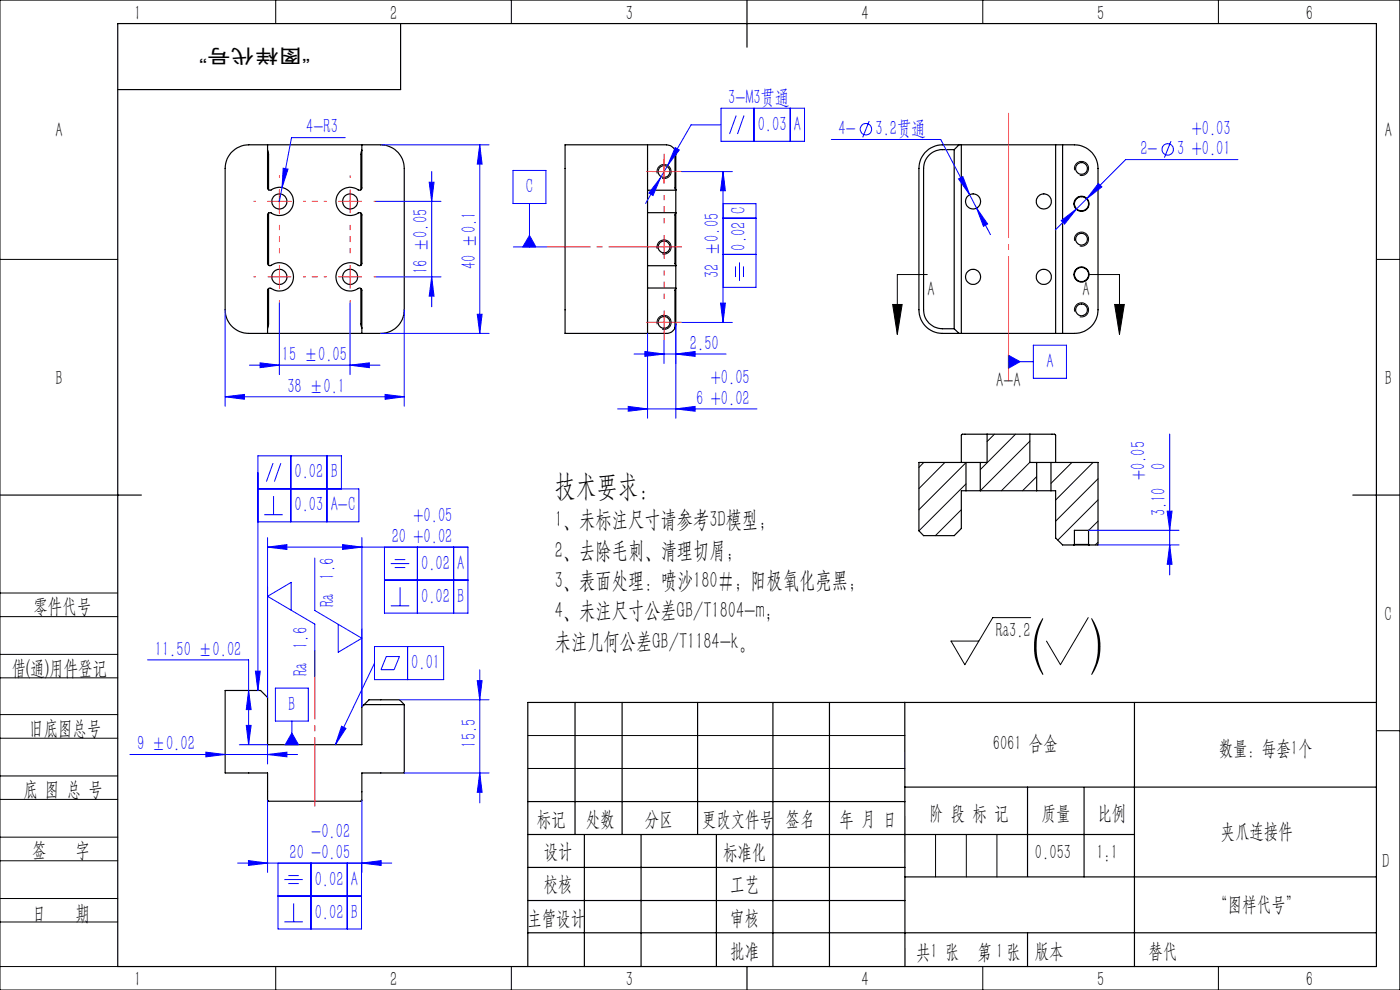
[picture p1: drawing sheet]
<svg xmlns="http://www.w3.org/2000/svg" width="297mm" height="210mm" viewBox="0 0 297 210" stroke-linecap="round" stroke-linejoin="round" font-family="sans-serif">
<g fill="none" stroke="#000" stroke-width=".25">
<path d="M25 5h267v200h-267zM85 5v14h-60M158.5 0v10M49 32.4a5.3 5.3 0 0 1 3.8-1.7h28a5 5 0 0 1 5 5v30a5 5 0 0 1-5 5h-28a5 5 0 0 1-5-5v-30l.4-2zM56.8 31.8l.2 .9v7.5M56.8 30.7v1.1M56.8 31.8v8.2l.2 .2M76.8 31.8l-.2 .9v7.5M76.8 31.8v8.2l-.2 .2M76.8 30.7v1.1M137.4 30.7v40M143.2 31.8a2.07 2.07 0 0 0-1.8-1.1h-21.5v40h21.5a1.9 1.9 0 0 0 1.8-1.1"/>
<path d="M143.2 31.8v8.2l.2 .2M143.2 31.8l.2 .6v7.8M196.2 32.4a5.3 5.3 0 0 1 3.7-1.7h28a5 5 0 0 1 5 5v30a5 5 0 0 1-5 5h-28a5 5 0 0 1-5-5v-30l.5-2zM202.4 31.7h-2.5a4 4 0 0 0-4 4v30a4 4 0 0 0 4 4h2.5M202.4 31.7v38M203.4 30.7l-1 1M203.9 30.7v40M223.9 30.7v40M225.4 30.7v40M57 56.3l.3 .1a3.1 3.1 0 0 1 4.5 .7 3.1 3.1 0 0 1-1.3 4.4 3.9 3.9 0 0 1-3.3-.4l-.2 .1M57 40.2l.3 .1a3 3 0 0 1 4.2 .4 3 3 0 0 1 0 4.1 3 3 0 0 1-4.2 .3l-.3 .1M57 45.2l-.2 .3v10.4l.2 .4"/>
<path d="M57 45.2v11.1M76.6 40.2l-.3 .1a3.1 3.1 0 0 0-3.9 .1 3.1 3.1 0 0 0-.8 3.8 3.2 3.2 0 0 0 4.7 .9l.3 .1M76.6 56.3l-.3 .1a3.2 3.2 0 0 0-4.8 1.2 3.1 3.1 0 0 0 1 3.6 3.1 3.1 0 0 0 3.8-.1l.3 .1M76.6 45.2l.2 .3v10.4l-.2 .4M76.6 45.2v11.1M137.4 45.1h6M137.4 40.3h6M137.4 56.4h6M143.4 45.2l-.2 .2v10.6l.2 .3M143.4 45.1v.1M143.4 40.2v.1M143.4 56.3v.1"/>
<path d="M143.4 40.3v4.8M143.4 56.4v4.7M143.4 45.2v11.1M56.8 69.6v1.1M57 61.2v7.5l-.2 .9M57 61.2l-.2 .3v8.1M76.6 61.2v7.5l.2 .9M76.6 61.2l.2 .3v8.1M76.8 69.6v1.1M137.4 61.1h6M143.4 61.2l-.2 .2v8.2M143.4 61.1v.1"/>
<path d="M143.4 61.2v7.8l-.2 .6M202.4 69.7l1 1M204.9 98.1h3.1M204.9 98.1h-10v14.5l1 1h6.5l1.5-1.5v-8h1M204.9 98.1v6M208 98.1v6M209.4 92.1h-2.7a5.6 5.6 0 0 0-2.7 .1l-.1 5.9M209.4 92.1v6h-1.4M209.4 92.1h9.1M218.5 92.1h5.2l.2 .2v5.8M218.5 92.1v6h1.4M219.9 98.1h3.1"/>
<path d="M219.9 98.1v6M223 98.1h9.9v17.5h-1.9M223 98.1v6M0 105h30M204.9 104.1h3.1M208 104.1h11.9M219.9 104.1h3.1M223 104.1h.9v10l1.5 1.5h2.4M227.8 115.6h3.2M227.9 115.5h3M227.9 115.5v-3h3v3M227.9 115.5l-.1 .1"/>
<path d="M230.9 115.5l.1 .1M287 105h10M47.8 146.5h7.5l1.5 1.4v10.1h20v-8l1.5-1.6h6.5l1 1.1v14.5h-9v4.8a1.18 1.18 0 0 1-.2 1.2h-19.6a2.72 2.72 0 0 1-.2-2.1v-3.9h-9zM77.3 149.5h8.5M122 149v28M132 149v28M148 149v28M164 149v56M176 149v56M191.9 149l.1 56M240.7 149v56M292 149h-180v56"/>
<path d="M112 177h128.7M112 170h80M124 177v28M136 177v28M152 177v28M191.9 167h100.1M218 167v18.9M230 167v19M112 197.9h180M112 184h80M112 191h80M192 186h100"/>
<path d="M218 197.9v7.1M158.5 205v5"/>
<circle cx="140.9" cy="36.4" r="1.25"/>
<circle cx="229.4" cy="35.7" r="1.25"/>
<circle cx="59.3" cy="42.7" r="1.59"/>
<circle cx="59.3" cy="58.7" r="1.59"/>
<circle cx="74.3" cy="58.7" r="1.6"/>
<circle cx="74.3" cy="42.7" r="1.6"/>
<circle cx="140.9" cy="52.4" r="1.25"/>
<circle cx="206.4" cy="58.7" r="1.6"/>
<circle cx="206.4" cy="42.7" r="1.6"/>
<circle cx="221.4" cy="42.7" r="1.59"/>
<circle cx="221.4" cy="58.7" r="1.59"/>
<circle cx="229.4" cy="58.2" r="1.59"/>
<circle cx="229.4" cy="43.2" r="1.6"/>
<circle cx="229.4" cy="50.7" r="1.25"/>
<circle cx="229.4" cy="43.2" r="1.5"/>
<circle cx="229.4" cy="58.2" r="1.5"/>
<circle cx="140.9" cy="68.4" r="1.25"/>
<circle cx="229.4" cy="65.7" r="1.25"/>
</g>
<g fill="none" stroke="#000" stroke-width=".21">
<path d="M0 0h297v210h-297zM58.5 0v5M108.5 0v5M208.5 0v5M258.5 0v5M139.4 36.8a1.51 1.51 0 0 1 1.3-1.9 1.51 1.51 0 0 1 1.7 1.6 1.51 1.51 0 0 1-1.9 1.3M228 36.1a1.5 1.5 0 0 1 1.3-1.9 1.5 1.5 0 0 1 1.6 1.7 1.5 1.5 0 0 1-1.8 1.3M0 55h25M139.4 52.8a1.5 1.5 0 0 1 1.3-1.9 1.5 1.5 0 0 1 1.7 1.6 1.5 1.5 0 0 1-1.9 1.3M196.7 58.2h-6.3v12.7M228 51.1a1.5 1.5 0 0 1 1.3-1.9 1.5 1.5 0 0 1 1.6 1.7 1.5 1.5 0 0 1-1.8 1.3M231.1 58.2h6.4v12.7"/>
<path d="M292 55h5M139.4 68.8a1.51 1.51 0 0 1 1.3-1.9 1.51 1.51 0 0 1 1.7 1.6 1.51 1.51 0 0 1-1.9 1.3M189.4 64.6h2l-1 6.3zM228 66.1a1.5 1.5 0 0 1 1.4-1.8 1.5 1.5 0 0 1 1.5 1.6 1.5 1.5 0 0 1-1.8 1.3M236.5 64.6h2l-1 6.3zM196 98.1l-1.1 1.1M200.4 98.1l-5.5 5.5M204.9 98.1l-10 10M211 92.1l-1.6 1.6M215.4 92.1l-7.4 7.5M218.5 93.6l-10.5 10.5M218.5 98.1l-6.1 6"/>
<path d="M227.4 98.1l-4.4 4.4M231.9 98.1l-8 8M203.9 108.1l-5.5 5.5M204.9 102.6l-10 10M219.9 101.1l-3 3M232.9 101.6l-9 9M232.9 106l-8.5 8.6M232.9 110.6l-2 1.9M232.9 115l-.6 .6M0 138.8h25M0 125.8h25M0 130.8h25"/>
<path d="M218.7 131h-8.1l-5.9 10-2.9-5h5.8M230.9 131l-5.9 10-3-5M0 143.8h25M0 156.6h25M0 151.6h25M112 156h80M292 155h5M0 169.6h25M0 164.6h25M0 177.6h25M112 163h80M198.5 177v9"/>
<path d="M205 177v9M211.5 177v9M0 182.6h25M0 190.6h25M0 195.6h25M0 205h25M58.5 205v5M108.5 205v5M208.5 205v5M258.5 205v5"/>
</g>
<g fill="none" stroke="#00f" stroke-width=".21">
<path d="M60.1 35.7l1 .2-1.3 3.9zM73.2 29.2h-11.4l-2.5 13.5M80.8 30.7h23M91.1 38.7h1l-.5 4zM91.6 36.4v28.7M101.8 30.7l.5 4.1h-1.1zM101.8 30.7v40M108.8 36.2h7v7h-7zM140.1 37.7l-1.6 3.8-.8-.6zM143.2 31.3l.9 .5-2.5 3.3zM144.6 36.4h10.8M153 26.5h-6.4l-9.7 16.7"/>
<path d="M153 23h17.7v7h-17.7zM153.4 36.4v32M153.4 36.4l.5 4.1h-1zM156.2 24.5l-1.4 3.9M157.8 24.5l-1.3 3.9M159.9 23v7M167.6 23v7M176.4 29.6h23.2l6.1 11.7M184.4 25.7l-1.4 3.4M203.3 38l1-.5 1.4 3.8zM233 38.9l.8 .7-3.3 2.6zM248.4 29.9l-1.4 3.5"/>
<path d="M262.6 33.9h-23.8l-10.4 10.4M79.8 42.7h13.8M79.8 58.7h13.8M91.6 58.7l.5 4.1h-1zM108.9 52.4h7.1M112.3 49.9l1.4 2.5h-2.8zM112.3 43.2v9.2M153.4 43.2h7v17.8h-7M153.4 54h7M153.4 46.3h7M156 56.5v2.3M156.9 55.7v3.9"/>
<path d="M157.7 56.5v2.3M205.7 41.3l1.5 2.9M207.2 44.2l2.3 3.3-.9 .5zM207.2 44.2l2.9 5.6M225.1 46.8l3.3-2.5-2.6 3.2zM228.4 44.3l-4.5 4.5M47.8 65.7v20.5M52.9 77.5h27.7M55.2 77l4.1 .5-4.1 .5zM59.3 64.2v15.3M74.3 77.5l4.1-.5v1zM74.3 64.2v15.3"/>
<path d="M80.8 70.7h23M85.8 65.7v20.5M101.2 66.7h1.1l-.5 4zM134.5 75.1h19.5M136.8 74.6l4.1 .5-4.1 .5zM137.4 70.7v18M140.9 72.1v5M143.4 75.1l4.1-.5v1zM143.4 68.7v20M144.6 68.4h10.8M152.9 64.3h1l-.5 4.1zM213.9 75.3l2.5 1.4-2.5 1.4z"/>
<path d="M213.9 76.7h5.3M219.2 73.2h7v7h-7zM47.8 84.2l4.1-.5v1zM47.8 84.2h38M57.9 98.2l-1.4 4M59.6 98.2l-1.4 4M61.7 96.7v14M69.4 96.7v14M81.7 83.7l4.1 .5-4.1 .5zM131 86.7h29.6M133.3 86.2l4.1 .5-4.1 .5zM143.4 86.7l4.1-.5v1z"/>
<path d="M248.1 92.1v29.8M54.7 103.7h21.4v7h-21.4M56.1 109.2h3.9M56.8 116.1l4.1-.6v1zM56.8 116.1h42.5v14h-17.7v-14M56.8 114v33.9M58 105.2v4M66.8 118.4v11.1l10 5.9-5 3v-5.9M72.4 103.7v-7h-17.7v49.8M72.7 115.5l4.1 .6-4.1 .4zM76.8 114v36M82.9 119.5h3.9"/>
<path d="M83.7 118.7h2.3M88.5 116.1v14M96.2 116.1v14M230.9 112.5h19.2M232.9 115.6h17.2M247.6 108.4h1l-.5 4.1zM248.1 115.6l.5 4.1h-1zM31.3 140h21.4v18M61.8 129.5v-6l-5 3 10 5.9v11.1M79.4 137.2h14.7v7h-14.7zM81.6 123h17.7M82 139.3h2.7l-1.1 2.8h-2.8z"/>
<path d="M82.9 128.5h3.9M83.7 120.4h2.3M84.9 124.6v3.9M86.5 137.2v7M43.7 159.6l4.1 .4-4.1 .5zM50.8 158h6v4.1M52.2 153.9h1.1l-.6 4.1zM52.7 146.5l.6 4h-1.1zM54.2 142.4h1l-.5 4.1zM58.4 146h7v7h-7zM61.9 153v5M61.9 155.5l1.4 2.5h-2.8z"/>
<path d="M72.5 154l.9 .5-2.2 3.5zM79.4 140.7l-8.2 17.3M84.8 148.4h19M101.2 144.4h1.1l-.5 4zM101.8 142.1v28.2M27.6 160h35.5M56.8 160l4.1-.4v.9zM56.8 169.7v15.4M76.8 169.7v15.4M85.8 164h18M101.8 164l.5 4.1h-1.1zM50.4 183.1h32.7"/>
<path d="M52.7 182.6l4.1 .5-4.1 .5zM59 183.1v14h17.7v-14M59 190.1h17.7M60.3 186.6h3.9M60.3 195.5h3.9M61.2 185.7h2.2M61.2 187.4h2.2M62.3 191.6v3.9M66 183.1v14M73.7 183.1v14M76.8 183.1l4.1-.5v1z"/>
<circle cx="183.7" cy="27.4" r="1.22"/>
<circle cx="247.7" cy="31.7" r="1.2"/>
</g>
<g fill="none" stroke="#f00" stroke-width=".21" stroke-dasharray="30.5 1.3 1.3 1.3" stroke-linecap="butt">
<path d="M59.3 37.7v-.5M74.3 37.7v-.5M138.4 36.4h-1.3M140.9 33.9v-1.3M143.4 36.4h1.2M54.3 42.7h-.5M54.3 58.7h-.5M59.3 58.7v-2.5M59.3 58.7h-2.5M59.3 58.7v2.5M59.3 58.7h2.5M74.3 58.7v-2.5"/>
<path d="M74.3 58.7h-2.5M74.3 58.7v2.5M74.3 58.7h2.5M74.3 42.7v-2.5M74.3 42.7h-2.5M74.3 42.7v2.5M74.3 42.7h2.5M79.3 58.7h.5M79.3 42.7h.5M140.9 52.4v-2.5M140.9 52.4h-2.5M140.9 52.4v2.5"/>
<path d="M140.9 52.4h2.5M143.4 52.4h1.2M59.3 63.7v.5M74.3 63.7v.5M138.4 68.4h-1.3M140.9 68.4v-2.5M140.9 68.4h-2.5M140.9 68.4v2.5M140.9 68.4h2.5M140.9 70.9v1.2M143.4 68.4h1.2"/>
</g>
<path d="M59.3 53.7v-6M74.3 53.7v-6M140.9 47.4v-6M140.9 63.4v-6" fill="none" stroke="#f00" stroke-width=".21" stroke-dasharray="30.5 1.3 1.3 1.3" stroke-dashoffset="29.4" stroke-linecap="butt"/>
<path d="M64.3 58.7h5M64.3 42.7h5" fill="none" stroke="#f00" stroke-width=".21" stroke-dasharray="30.5 1.3 1.3 1.3" stroke-dashoffset="29.9" stroke-linecap="butt"/>
<path d="M214 24v56.8" fill="none" stroke="#f00" stroke-width=".21" stroke-dasharray="30.5 1.3 1.3 1.3" stroke-dashoffset="3.9" stroke-linecap="butt"/>
<path d="M66.8 137.9v33.2" fill="none" stroke="#f00" stroke-width=".21" stroke-dasharray="30.5 1.3 1.3 1.3" stroke-dashoffset="15.8" stroke-linecap="butt"/>
<path d="M138.4 52.4h-22.4" fill="none" stroke="#f00" stroke-width=".21" stroke-dasharray="30.5 1.3 1.3 1.3" stroke-dashoffset="21.2" stroke-linecap="butt"/>
<path d="M138.4 36.4h5M140.9 33.9v5M56.8 42.7h5M59.3 40.2v5" fill="none" stroke="#f00" stroke-width=".21"/>
<path d="M236.5 64.6h2l-1 6.3zM189.4 64.6h2l-1 6.3z" fill="#000"/>
<g fill="#00f">
<path d="M54.2 142.4h1l-.5 4.1zM72.5 154l.9 .5-2.2 3.5zM61.9 155.5l1.4 2.5h-2.8z"/>
<path d="M60.1 35.7l-.3 4.1 1.3-3.9zM47.8 84.2l4.1-.5v1zM81.7 83.7l4.1 .5-4.1 .5zM55.2 77l4.1 .5-4.1 .5zM74.3 77.5l4.1-.5v1zM56.8 116.1l4.1-.6v1zM72.7 115.5l4.1 .6-4.1 .4zM52.2 153.9h1.1l-.6 4.1zM52.7 146.5l.6 4h-1.1zM52.7 182.6l4.1 .5-4.1 .5zM76.8 183.1l4.1-.5v1zM140.1 37.7l-2.4 3.2 .8 .6zM143.2 31.3l-1.6 3.8 2.5-3.3zM136.8 74.6l4.1 .5-4.1 .5zM143.4 75.1l4.1-.5v1zM207.2 44.2l1.4 3.8 .9-.5zM203.3 38l2.4 3.3-1.4-3.8zM225.1 46.8l.7 .7 2.6-3.2zM233 38.9l-2.5 3.3 3.3-2.6z"/>
<path d="M133.3 86.2l4.1 .5-4.1 .5zM143.4 86.7l4.1-.5v1z"/>
<path d="M56.8 160l4.1-.4v.9zM43.7 159.6l4.1 .4-4.1 .5z"/>
<path d="M101.2 66.7h1.1l-.5 4zM101.8 30.7l.5 4.1h-1.1z"/>
<path d="M91.1 38.7h1l-.5 4zM91.6 58.7l.5 4.1h-1zM153.4 36.4l.5 4.1h-1zM152.9 64.3h1l-.5 4.1z"/>
<path d="M101.2 144.4h1.1l-.5 4zM101.8 164l.5 4.1h-1.1z"/>
<path d="M247.6 108.4h1l-.5 4.1zM248.1 115.6l.5 4.1h-1z"/>
<path d="M112.3 49.9l1.4 2.5h-2.8zM213.9 75.3l2.5 1.4-2.5 1.4z"/>
</g>
<g font-size="12.7">
<text x="219" y="140.9">(</text>
<text x="231.2" y="140.9">)</text>
</g>
<text font-size="6.3" x="117.7" y="105.1">技术要求：</text>
<g font-size="4.9">
<text x="117.7" y="111.8">1、未标注尺寸请参考3D模型;</text>
<text x="117.7" y="118.3">2、去除毛刺、清理切屑；</text>
<text x="117.7" y="124.7">3、表面处理：喷沙180#；阳极氧化亮黑；</text>
<text x="117.7" y="131.1">4、未注尺寸公差GB/T1804-m；</text>
<text x="117.7" y="137.6">未注几何公差GB/T1184-k。</text>
</g>
<g font-size="4.4">
<text x="28.5" y="4.1">1</text>
<text x="82.7" y="4.1">2</text>
<text x="132.7" y="4.1">3</text>
<text x="182.7" y="4.1">4</text>
<text x="232.7" y="4.1">5</text>
<text x="277" y="4.1">6</text>
<text x="11.7" y="29.1">A</text>
<text x="293.8" y="29.1">A</text>
<text x="196.7" y="62.7">A</text>
<text x="229.6" y="62.7">A</text>
<text x="11.7" y="81.6">B</text>
<text x="211.3" y="82">A-A</text>
<text x="293.8" y="81.6">B</text>
<text x="7.1" y="130.1">零件代号</text>
<text x="293.7" y="131.6">C</text>
<text x="211.3" y="135.1">Ra3.2</text>
<text x="2.5" y="143.2">借(通)用件登记</text>
<text x="6.2" y="155.8">旧底图总号</text>
<text x="210.6" y="159.1">6061 合金</text>
<text x="258.5" y="160.2">数量：每套1个</text>
<text x="5" y="168.9">底 图 总 号</text>
<text x="197.1" y="173.8">阶 段 标 记</text>
<text x="221" y="173.8">质量</text>
<text x="232.8" y="173.8">比例</text>
<text x="113.9" y="175.2">标记</text>
<text x="124.3" y="175.2">处数</text>
<text x="136.8" y="175.2">分区</text>
<text x="148.9" y="175.2">更改文件号</text>
<text x="166.7" y="175.2">签名</text>
<text x="178.1" y="175.2">年 月 日</text>
<text x="259" y="177.8">夹爪连接件</text>
<text x="6.8" y="181.9">签</text>
<text x="16" y="181.9">字</text>
<text x="115.3" y="182.1">设计</text>
<text x="153.4" y="182.2">标准化</text>
<text x="219.6" y="182.1">0.053</text>
<text x="232.6" y="182.1">1:1</text>
<text x="293.2" y="184.1">D</text>
<text x="115.3" y="189">校核</text>
<text x="154.9" y="189">工艺</text>
<text x="6.8" y="195.2">日</text>
<text x="16" y="195.2">期</text>
<text x="111.9" y="196.2">主管设计</text>
<text x="154.9" y="196.2">审核</text>
<text x="257.4" y="193.2">“图样代号”</text>
<text x="154.9" y="203.1">批准</text>
<text x="194.4" y="203.4">共 张</text>
<text x="197.4" y="203.1">1</text>
<text x="207.4" y="203.4">第 张</text>
<text x="211.3" y="203.1">1</text>
<text x="219.5" y="203.1">版本</text>
<text x="243.6" y="203.1">替代</text>
<text x="28.5" y="209.1">1</text>
<text x="82.7" y="209.1">2</text>
<text x="132.7" y="209.1">3</text>
<text x="182.7" y="209.1">4</text>
<text x="232.7" y="209.1">5</text>
<text x="277" y="209.1">6</text>
</g>
<g font-size="4.4" fill="#00f">
<text x="154.5" y="22.1">3-M3贯通</text>
<text x="65" y="28.3">4-R3</text>
<text x="160.7" y="27.7">0.03</text>
<text x="168.4" y="27.7">A</text>
<text x="177.9" y="28.7">4-</text>
<text x="185.7" y="28.7">3.2贯通</text>
<text x="252.8" y="28.6">+0.03</text>
<text x="241.9" y="33">2-</text>
<text x="249.7" y="33">3 +0.01</text>
<text x="111.6" y="40.9">C</text>
<text x="158.2" y="45.5" transform="rotate(-90 158.2 45.5)">C</text>
<text x="158.2" y="53.2" transform="rotate(-90 158.2 53.2)">0.02</text>
<text x="90.7" y="58.1" transform="rotate(-90 90.7 58.1)">16 ±0.05</text>
<text x="100.9" y="57.1" transform="rotate(-90 100.9 57.1)">40 ±0.1</text>
<text x="152.5" y="59" transform="rotate(-90 152.5 59)">32 ±0.05</text>
<text x="59.8" y="76.6">15 ±0.05</text>
<text x="146.4" y="74.2">2.50</text>
<text x="61" y="83.3">38 ±0.1</text>
<text x="150.8" y="81.5">+0.05</text>
<text x="222" y="78">A</text>
<text x="147.7" y="85.8">6 +0.02</text>
<text x="62.5" y="101.5">0.02</text>
<text x="70.2" y="101.5">B</text>
<text x="242.9" y="101.9" transform="rotate(-90 242.9 101.9)">+0.05</text>
<text x="247.3" y="99.7" transform="rotate(-90 247.3 99.7)">0</text>
<text x="62.5" y="108.5">0.03</text>
<text x="70.2" y="108.5">A-C</text>
<text x="87.7" y="110.8">+0.05</text>
<text x="247.3" y="109.5" transform="rotate(-90 247.3 109.5)">3.10</text>
<text x="83.1" y="115.2">20 +0.02</text>
<text x="89.3" y="120.8">0.02</text>
<text x="97" y="120.8">A</text>
<text x="70.9" y="128.8" transform="rotate(-90 70.9 128.8)">Ra 1.6</text>
<text x="89.3" y="127.8">0.02</text>
<text x="97" y="127.8">B</text>
<text x="32.8" y="139.1">11.50 ±0.02</text>
<text x="65.2" y="143.5" transform="rotate(-90 65.2 143.5)">Ra 1.6</text>
<text x="87.2" y="141.9">0.01</text>
<text x="61.2" y="150.7">B</text>
<text x="29.1" y="159.2">9 ±0.02</text>
<text x="100.9" y="158.6" transform="rotate(-90 100.9 158.6)">15.5</text>
<text x="66" y="177.8">-0.02</text>
<text x="61.4" y="182.2">20 -0.05</text>
<text x="66.8" y="187.8">0.02</text>
<text x="74.4" y="187.8">A</text>
<text x="66.8" y="194.8">0.02</text>
<text x="74.4" y="194.8">B</text>
</g>
<text font-size="4.1" x="65.8" y="10.4" transform="rotate(-180 65.8 10.4)">“图样代号”</text>
</svg>
